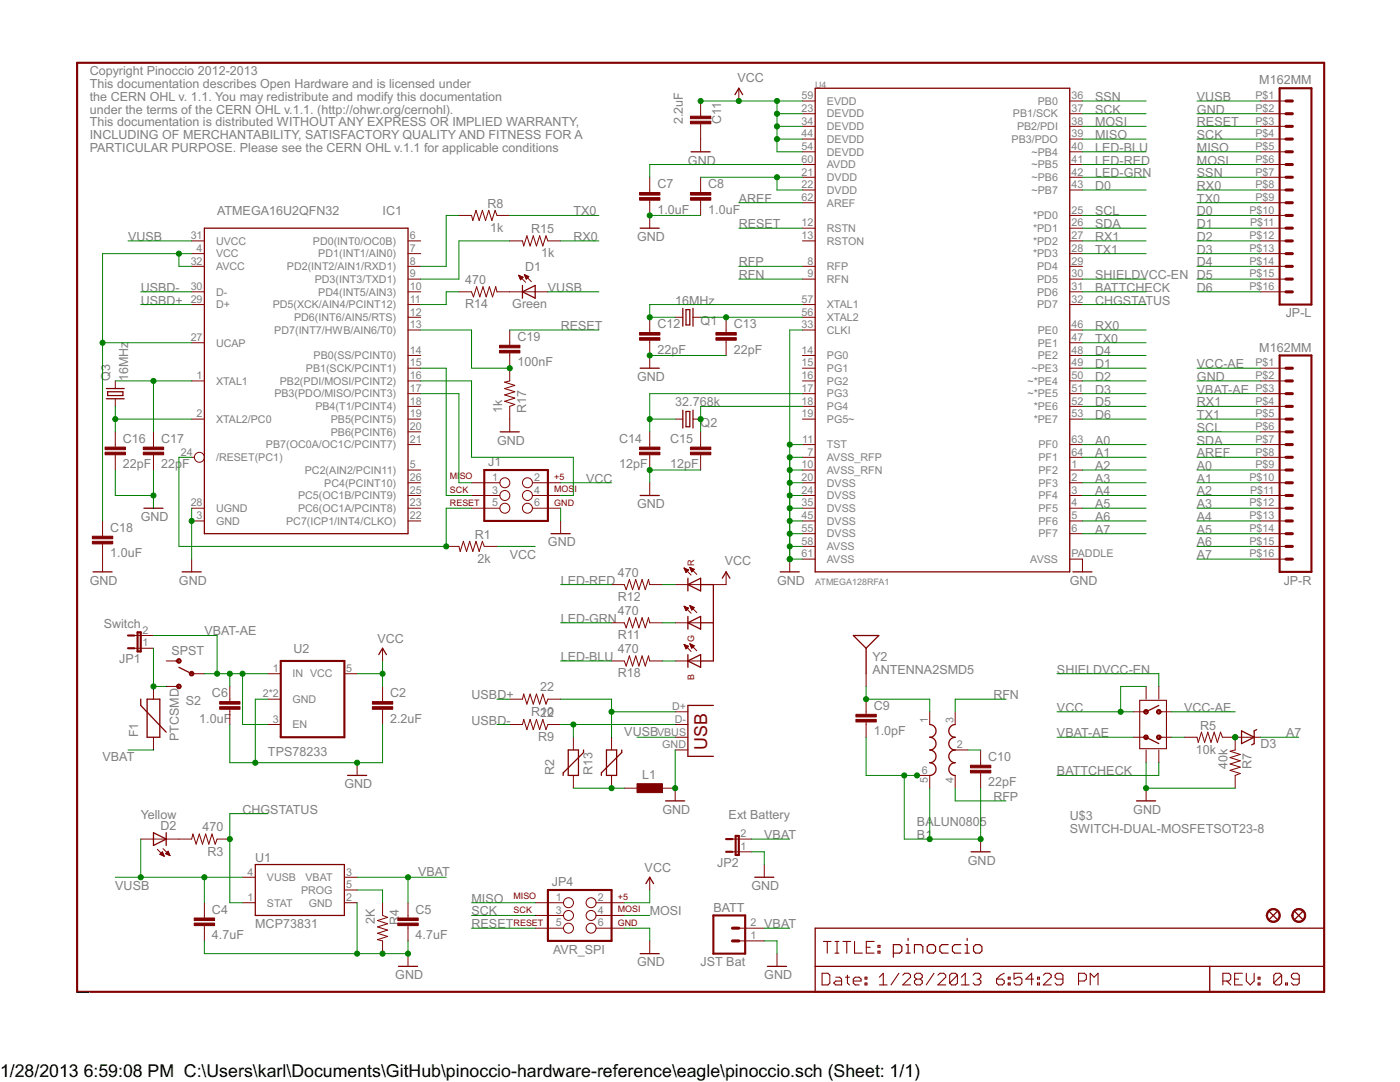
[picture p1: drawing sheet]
<svg xmlns="http://www.w3.org/2000/svg" width="279mm" height="216mm" viewBox="0 0 279 216" stroke-linecap="round" stroke-linejoin="round" font-family="sans-serif">
<g fill="none" stroke="#800000" stroke-width=".21">
<path d="M227.5 139.7h5.3v9.7h-5.3zM164.1 194.2h1.1l.4 .4v1.6l-.4 .3h-1.1zM164.3 187.9h1.6M165.1 187.9v2.3M166.6 187.9h.8M166.6 190.2h.8M166.8 195h.8l.4 .4v1.1h-1.2l-.4-.3 .4-.5h1.2M167 187.9v2.3M168.2 187.9h1.6M168.7 195h.8M169 187.9v2.3M169.1 194.6v1.6l.4 .3"/>
<path d="M170.3 195.7h1.6v-.3l-.4-.4h-.8l-.4 .4v.8l.4 .3h.8M170.5 187.9v2.3h1.6M172.6 196.2h.4v.3h-.4zM172.6 195h.4v.4h-.4zM172.9 189h.8M174.5 187.9h-1.6v2.3h1.6M175.2 189.8h.4v.4h-.4zM175.2 188.6h.4v.4h-.4zM175.5 196.5h1.5M175.5 195l.8-.8v2.3M179.4 194.2l-1.6 2.3M180.2 194.6l.4-.4h.7l.4 .4v.4l-1.5 1.5h1.5"/>
<path d="M182.9 195.4l-.4-.4v-.4l.4-.4h.8l.4 .4v.4l-.4 .4M182.9 195.4l-.4 .3v.5l.4 .3h.8l.4-.3v-.5l-.4-.3M182.9 195.4h.8M186.4 194.2l-1.6 2.3M187.2 194.6l.4-.4h.7l.4 .4v.4l-1.5 1.5h1.5M191.1 194.6l-.4-.4h-.8l-.4 .4v1.6M191.1 194.6v1.6l-.4 .3h-.8l-.4-.3M191.1 194.6l-1.6 1.6M191.9 196.5h1.5M191.9 195l.7-.8v2.3M194.2 194.6l.4-.4h.8l.3 .4v.4l-.3 .4M195 195.4h.4"/>
<path d="M195.4 195.4l.3 .3v.5l-.3 .3h-.8l-.4-.3M198.9 195.4h1.1l.4 .3v.5l-.4 .3h-.7l-.4-.3zM200.4 194.2l-.8 .4-.7 .8M201.2 196.2h.4v.3h-.4zM201.2 195h.4v.4h-.4zM203.9 194.2h-1.5v1.2l.8-.4h.4l.3 .4v.8l-.3 .3h-.8l-.4-.3M206.3 195.4h-1.6l1.2-1.2v2.3M207.1 196.2h.4v.3h-.4zM207.1 195h.4v.4h-.4zM208.2 194.6l.4-.4h.8l.4 .4v.4l-1.6 1.5h1.6M212.1 195.4h-1.2l-.3-.4v-.4l.3-.4h.8l.4 .4v1.6l-.4 .3h-.8l-.3-.3M215.2 195.7h1.2l.4-.3v-.8l-.4-.4h-1.2v2.3"/>
<path d="M217.6 196.5v-2.3l.8 .8 .7-.8v2.3M244.1 195.7h1.1l.4-.3v-.8l-.4-.4h-1.1v2.3M244.8 195.7l.8 .8M246.4 195.4h.8M247.9 194.2h-1.5v2.3h1.5M248.7 194.2v1.5l.8 .8 .8-.8v-1.5M251.1 196.2h.4v.3h-.4zM251.1 195h.4v.4h-.4zM255.8 194.6l-.4-.4h-.8l-.4 .4v1.6M255.8 194.6v1.6l-.4 .3h-.8l-.4-.3M255.8 194.6l-1.6 1.6M256.6 196.2h.3v.3h-.3z"/>
<path d="M259.3 195.4h-1.2l-.4-.4v-.4l.4-.4h.8l.4 .4v1.6l-.4 .3h-.8l-.4-.3"/>
</g>
<g fill="none" stroke="#800000" stroke-width=".42">
<path d="M15.4 12.5h248.9v185.4h-248.9zM255.4 17.6h6.3v43.2h-6.3zM255.4 70.9h6.3v43.2h-6.3zM96.6 93.8h12.7v10.1h-12.7zM25.5 129.3h1.3M25.5 126.8h1.3M27.5 126.2h.6v3.8h-.6zM56 131.9h12.7v15.2h-12.7zM109.3 177.6h12.7v10.1h-12.7zM144.9 170h1.3M144.9 167.4h1.3M146.8 166.8h.6v3.8h-.6z"/>
<path d="M142.4 182.7h6.3v7.6h-6.3z"/>
</g>
<g fill="none" stroke="#800000" stroke-width=".25">
<path d="M146.7 18.9l.7-1.3 .8 1.3M162.7 17.6h50.8v96.5h-50.8zM137.9 30.3h3.8M40.8 45.5h40.6v61h-40.6zM104.3 58.2l2.5-1.2v2.5zM104.3 57v2.5M127.8 45.5h3.8M21.2 77.5h3.6M21.2 79.6h3.6M21.5 78.2h3v.7h-3zM127.8 73.5h3.8M136.3 61.5v3.6"/>
<path d="M136.9 61.8h.8v3h-.8zM138.3 61.5v3.6M99.8 86.2h3.8M127.8 98.9h3.8M136.3 81.9v3.5M136.9 82.1h.8v3.1h-.8zM138.3 81.9v3.5M18.6 114.1h3.8M28.7 101.4h3.8M36.3 114.1h3.9M110 106.5h3.8M137.3 115.4v2.5"/>
<path d="M137.3 116.6l2.5-1.2v2.5zM139.8 116.6h2.6v15.3h-2.6M144.1 115.4l.8-1.3 .8 1.3M155.7 114.1h3.8M214.1 114.1h3.8M28.1 139.5v1.3l5.1 5.3M29.4 139.5h2.5v7.6h-2.5zM35.7 133.2l2.5 1.2M75.6 130.6l.7-1.3 .8 1.3M137.3 123v2.5M137.3 130.6v2.6M137.3 124.3l2.5-1.3v2.5z"/>
<path d="M137.3 131.9l2.5-1.3v2.6zM139.8 124.3h2.6M170.3 126.8h5.1l-2.6 2.5zM172.8 129.3v5.1M69.4 154.7h3.8M113.4 149.6h2v5.1h-2zM116.5 149.6v.6l-4.1 4v.5M121 149.6h2.1v5.1h-2.1zM124.1 149.6v.6l-4.1 4v.5M132.8 159.8h3.9M142.4 140.8h-5.1v10.1h5.1M185.5 144.6a1.27 1.27 0 0 1 1.3 1.2 1.27 1.27 0 0 1-1.3 1.3 1.27 1.27 0 0 1 1.3 1.3 1.27 1.27 0 0 1-1.3 1.2 1.27 1.27 0 0 1 1.3 1.3 1.27 1.27 0 0 1-1.3 1.3 1.27 1.27 0 0 1 1.3 1.3 1.27 1.27 0 0 1-1.3 1.2"/>
<path d="M190.6 144.6a1.27 1.27 0 0 0-1.3 1.2 1.27 1.27 0 0 0 1.3 1.3 1.27 1.27 0 0 0-1.3 1.3 1.27 1.27 0 0 0 1.3 1.2 1.27 1.27 0 0 0-1.3 1.3 1.27 1.27 0 0 0 1.3 1.3 1.27 1.27 0 0 0-1.3 1.3 1.27 1.27 0 0 0 1.3 1.2M226.8 159.8h3.8M228.7 147.1l2.6 1.3M231.3 140.8l-2.6 1.2M247.8 145.8l2.5 1.3-2.5 1.3zM250.8 145.6l-.5 .2v2.6l-.5 .2M30.6 166.2l2.6 1.2-2.6 1.3zM33.2 166.2v2.5M50.9 172.5h17.8v10.2h-17.8zM128.9 176.3l.8-1.3 .7 1.3M150.6 175h3.8M193.8 170h3.8"/>
<path d="M79.5 192.8h3.8M127.8 190.3h3.8M153.2 192.8h3.8M162.7 185.2h101.6v12.7h-101.6zM162.7 192.8h101.6M241.4 192.8v5.1M253.3 181.9l1.6 1.5M254.9 181.9l-1.6 1.5M258.4 181.9l1.5 1.5M259.9 181.9l-1.5 1.5"/>
</g>
<path d="M178.3 190.2h1.3l.4-.4v-.9l-.4-.4h-1.3v2.5M180.8 188.5h.4v1.7M180.8 190.2h.9M181.2 187.2v.5M182.5 190.2v-1.7h1.3l.4 .4v1.3M185.4 188.5h.9l.4 .4v.9l-.4 .4h-.9l-.4-.4v-.9zM189.2 188.5h-1.2l-.4 .4v.9l.4 .4h1.2M191.7 188.5h-1.2l-.4 .4v.9l.4 .4h1.2M192.6 188.5h.4v1.7M192.6 190.2h.8M193 187.2v.5M194.7 188.5h.8l.5 .4v.9l-.5 .4h-.8l-.4-.4v-.9z" fill="none" stroke="#800000" stroke-width=".23"/>
<g fill="none" stroke="#800000" stroke-width=".2">
<path d="M147.4 17.6v2.6M129.7 35.4v3M129.7 39.9v5.6M139.8 20.2v3M139.8 24.7v5.6M139.8 35.4v3M139.8 39.9v3.1M160.1 20.2h2.6M160.1 22.7h2.6M160.1 32.8h2.6M160.1 35.4h2.6M160.1 25.2h2.6"/>
<path d="M160.1 27.7h2.6M160.1 30.3h2.6M160.1 37.9h2.6M213.5 20.2h2.5M213.5 22.7h2.5M213.5 32.8h2.5M213.5 35.4h2.5M213.5 25.2h2.5M213.5 27.7h2.5M213.5 30.3h2.5M213.5 37.9h2.5M251.6 20.2h5"/>
<path d="M251.6 22.7h5M251.6 32.8h5M251.6 35.4h5M251.6 25.2h5M251.6 27.7h5M251.6 30.3h5M251.6 37.9h5M38.2 48.1h2.6M38.2 50.6h2.6M38.2 53.1h2.6M38.2 58.2h2.6M81.4 48.1h2.6"/>
<path d="M81.4 50.6h2.6M81.4 53.1h2.6M81.4 55.7h2.6M81.4 58.2h2.6M91.6 43h2.5l.3 1 .6-2 .6 2 .7-2 .6 2 .6-2 .7 2 .6-2 .4 1h2.5M91.6 58.2h2.5l.4 1 .6-2 .7 2 .6-2 .6 2 .7-2 .6 2 .6-2 .3 1h10.1M101.7 48.1h2.6l.2 1 .7-2 .6 2 .6-2 .7 2 .6-2 .6 2 .7-2 .3 1h2.6M103.5 54.9l1.4 1.4M103.5 54.9l.9 .4M103.5 54.9l.4 .9M103.5 55h.1M103.6 55.1h.3"/>
<path d="M103.6 55.2h.6M103.7 55.3h.7M103.7 55.5h.6M103.8 55.6h.3M103.8 55.7h.2M103.9 55.8h.1M104.4 55.3l-.5 .5M104.6 54.8l1.4 1.4M104.6 54.8l.9 .4M104.6 54.8l.4 .9M104.7 54.8h.1M104.7 55h.3"/>
<path d="M104.8 55.1h.5M104.8 55.2h.7M104.9 55.3h.5M104.9 55.5h.4M105 55.6h.2M105 55.7h.1M105.5 55.2l-.5 .5M160.1 45.5h2.6M160.1 48.1h2.6M160.1 53.1h2.6M160.1 55.7h2.6M160.1 40.4h2.6"/>
<path d="M213.5 43h2.5M213.5 45.5h2.5M213.5 48.1h2.5M213.5 50.6h2.5M213.5 53.1h2.5M213.5 55.7h2.5M213.5 58.2h2.5M251.6 43h5M251.6 45.5h5M251.6 48.1h5M251.6 50.6h5M251.6 53.1h5"/>
<path d="M251.6 55.7h5M251.6 58.2h5M251.6 40.4h5M23 76v1.5M23 79.6v1.5M38.2 60.8h2.6M38.2 68.4h2.6M38.2 76h2.6M81.4 60.8h2.6M81.4 65.8h2.6M81.4 70.9h2.6M81.4 73.5h2.6"/>
<path d="M81.4 76h2.6M81.4 78.5h2.6M81.4 63.3h2.6M101.7 70.4v5.6l-1 .3 2 .6-2 .6 2 .7-2 .6 2 .6-2 .7 2 .6-1 .4v5.1M101.7 65.8v3.1M129.7 63.3v3.1M129.7 67.9v5.6M134.7 63.3h1.6M138.3 63.3h1.5M144.9 63.3v3.1M144.9 67.9v3M160.1 60.8h2.6"/>
<path d="M160.1 65.8h2.6M160.1 70.9h2.6M160.1 73.5h2.6M160.1 76h2.6M160.1 78.5h2.6M160.1 63.3h2.6M213.5 60.8h2.5M213.5 65.8h2.5M213.5 68.4h2.5M213.5 70.9h2.5M213.5 73.5h2.5M213.5 76h2.5"/>
<path d="M213.5 78.5h2.5M251.6 73.5h5M251.6 76h5M251.6 78.5h5M23 86.2v3M23 90.7v3.1M30.6 86.2v3M30.6 90.7v3.1M30.6 98.9v2.5M38.2 83.6h2.6M38.2 91.2h.6M81.4 96.3h2.6"/>
<path d="M81.4 81.1h2.6M81.4 83.6h2.6M81.4 98.9h2.6M81.4 93.8h2.6M81.4 88.7h2.6M81.4 86.2h2.6M94.1 96.3h5.7M94.1 98.9h5.7M106.3 96.3h5.6M106.3 98.9h5.6M129.7 86.2v3M129.7 90.7v3.1"/>
<path d="M129.7 96.3v2.6M134.7 83.6h1.6M138.3 83.6h1.5M139.8 86.2v3M139.8 90.7v3.1M160.1 96.3h2.6M160.1 81.1h2.6M160.1 83.6h2.6M160.1 98.9h2.6M160.1 93.8h2.6M160.1 91.2h2.6M160.1 88.7h2.6"/>
<path d="M213.5 96.3h2.5M213.5 81.1h2.5M213.5 83.6h2.5M213.5 98.9h2.5M213.5 93.8h2.5M213.5 91.2h2.5M213.5 88.7h2.5M251.6 96.3h5M251.6 81.1h5M251.6 83.6h5M251.6 98.9h5M251.6 93.8h5"/>
<path d="M251.6 91.2h5M251.6 88.7h5M251.6 86.2h5M20.5 103.9v3.1M20.5 108.5v5.6M38.2 103.9h2.6M38.2 101.4h2.6M38.2 111.6v2.5M81.4 103.9h2.6M81.4 101.4h2.6M89 109h2.6l.2 1 .7-2 .6 2 .6-2 .7 2 .6-2 .6 2 .7-2 .3 1h2.6M94.1 101.4h5.7"/>
<path d="M106.3 101.4h5.6M111.9 103.9v2.6M122 116.6h2.6l.4 1.1 .6-2.1 .6 2.1 .7-2.1 .6 2.1 .6-2.1 .7 2.1 .6-2.1 .3 1h2.5M134.7 116.6h5.1M136.5 113.3l1.4 1.4M136.5 113.3h.1M136.5 113.3l.9 .4M136.5 113.3l.4 .9 .5-.5M136.6 113.5h.2M136.6 113.6h.5M136.7 113.7h.7M136.7 113.8h.6"/>
<path d="M136.8 114h.4M136.8 114.1h.3M136.9 114.2h.1M137.7 113.2l1.4 1.4M137.7 113.2l.9 .4M137.7 113.2l.3 .9 .6-.5M137.7 113.2h.1M137.7 113.3h.3M137.8 113.5h.5M137.8 113.6h.8M137.9 113.7h.6M137.9 113.8h.4"/>
<path d="M138 114h.2M138 114.1h.1M144.9 114.1v2.5h-2.5M157.6 111.6v2.5M160.1 109h2.6M160.1 106.5h2.6M160.1 103.9h2.6M160.1 101.4h2.6M160.1 111.6h2.6M213.5 106.5h2.5M213.5 103.9h2.5M213.5 101.4h2.5"/>
<path d="M213.5 111.6h2.5v2.5M251.6 109h5M251.6 106.5h5M251.6 103.9h5M251.6 101.4h5M251.6 111.6h5M26.8 129.3h3.8M26.8 126.8h3.8M30.6 137v2.5M33.2 137h2.5M33.2 131.9h2.5M38.2 134.4h2.6"/>
<path d="M45.9 137v3M53.5 134.4h2.5M53.5 139.5h2.5M68.7 134.4h2.6M76.3 129.3v2.6M76.3 137v3M101.7 139.5h2.6l.2-1 .7 2 .6-2 .6 2 .7-2 .6 2 .6-2 .7 2 .3-1h2.6M122 131.9h2.6l.4 1 .6-2 .6 2 .7-2 .6 2 .6-2 .7 2 .6-2 .3 1h2.5M122 124.3h2.6l.4 1 .6-2 .6 2 .7-2 .6 2 .6-2 .7 2 .6-2 .3 1h2.5M134.7 131.9h5.1M134.7 124.3h5.1M136.5 121l1.4 1.4"/>
<path d="M136.5 121l.9 .3-.5 .6zM136.5 128.6l1.4 1.4M136.5 128.6l.9 .4-.5 .5zM136.6 121.1h.2M136.6 128.7h.1M136.6 121.2h.5M136.6 128.8h.4M136.7 121.3h.7M136.7 128.9h.6M136.7 129h.7M136.7 121.4h.6M136.8 121.6h.4"/>
<path d="M136.8 129.2h.4M136.8 129.3h.3M136.8 121.7h.3M136.9 129.4h.1M136.9 121.8h.1M137.7 120.8l1.4 1.4M137.7 120.8l.9 .4-.6 .5zM137.7 128.5l1.4 1.4M137.7 128.5l.9 .3-.6 .5zM137.7 128.5h.2M137.7 120.9h.2M137.8 121.1h.4"/>
<path d="M137.8 128.7h.4M137.8 121.2h.7M137.8 128.8h.7M137.9 121.3h.6M137.9 128.9h.6M137.9 121.4h.4M137.9 129h.5M138 129.2h.2M138 121.6h.2M138 121.7h.1M138 129.3h.1M172.8 134.4v2.6"/>
<path d="M172.8 139.5v3M228.7 137v2.5M231.3 137v2.5M30.6 147.1v2.5M45.9 141.5v3.1M53.5 144.6h2.5M71.3 152.2v2.5M76.3 141.5v3.1M101.7 144.6h2.6l.2-1 .7 2 .6-2 .6 2 .7-2 .6 2 .6-2 .7 2 .3-1h2.6M114.4 147.1v2.5M114.4 154.7v2.6M122 147.1v2.5"/>
<path d="M122 154.7v2.6M124.6 157.3h2.5M132.2 157.3h2.5v2.5M134.7 144.6h2.6M134.7 142h2.6M134.7 147.1h2.6M134.7 149.6h2.6M172.8 144.1v3M183 154.7h2.5v2.6M185.5 142v2.6M190.6 149.6h2.6M190.6 142v2.6"/>
<path d="M190.6 154.7v2.6M195.7 149.6v3.1M195.7 154.2v3.1M226.2 142h2.5M226.2 147.1h2.5M228.7 149.6v2.6M228.7 157.3v2.5M231.3 142h2.5M231.3 147.1h2.5M231.3 149.6v2.6M236.3 147.1h2.6l.2 1 .7-2 .6 2 .6-2 .7 2 .6-2 .7 2 .6-2 .4 1h7.6M246.5 147.1v2.5l-1 .3 2 .6-2 .7 2 .6-2 .6 2 .7-2 .6 2 .6-1 .4v2.6"/>
<path d="M28.1 167.4h10.1l.3-1 .6 2 .7-2 .6 2 .6-2 .7 2 .6-2 .6 2 .4-1h2.6M31.4 169.5l1.4 1.4M32 170.4h.6M32 170.5h.6M32.1 170.3h.4M32.2 170.2h.3M32.3 170.6h.4M32.3 170.1h.1M32.4 170l.4 .9-.9-.4zM32.5 169.3l1.4 1.4M32.6 170.8h.1M33 170.3l.5-.5 .4 .9z"/>
<path d="M33.1 170.3h.6M33.2 170.4h.6M33.2 170.2h.5M33.4 170.1h.2M33.4 170.5h.4M33.5 169.9h.1M33.7 170.6h.2M48.4 175h2.5M68.7 175h2.6M68.7 177.6h2.6M129.7 175v2.6M146.2 167.4h3.8"/>
<path d="M146.2 170h3.8M152.5 172.5v2.5M195.7 167.4v2.6M40.8 180.1v3.1M40.8 184.7v3M48.4 180.1h2.5M68.7 180.1h2.6M76.3 180.1v2.6l1.1 .3-2.1 .7 2.1 .6-2.1 .7 2.1 .6-2.1 .6 2.1 .7-2.1 .6 1 .2v2.6M81.4 180.1v3.1M81.4 184.7v3M81.4 190.3v2.5M106.8 180.1h5.7"/>
<path d="M106.8 182.7h5.7M106.8 185.2h5.7M119 180.1h5.6M119 182.7h5.6M119 185.2h5.6M129.7 187.7v2.6M147.4 185.2h5.1M147.4 187.7h5.1M155.1 190.3v2.5"/>
<circle cx="39.8" cy="91.2" r=".99"/>
<circle cx="100.8" cy="98.9" r=".99"/>
<circle cx="100.8" cy="96.3" r=".99"/>
<circle cx="105.3" cy="98.9" r=".99"/>
<circle cx="105.3" cy="96.3" r=".99"/>
<circle cx="100.8" cy="101.4" r=".99"/>
<circle cx="105.3" cy="101.4" r=".99"/>
<circle cx="113.5" cy="182.7" r=".99"/>
<circle cx="113.5" cy="185.2" r=".99"/>
<circle cx="113.5" cy="180.1" r=".99"/>
<circle cx="118" cy="180.1" r=".99"/>
<circle cx="118" cy="182.7" r=".99"/>
<circle cx="118" cy="185.2" r=".99"/>
</g>
<g fill="#800000" stroke="#800000" stroke-width=".2">
<path d="M74.3 141h4.1v.5h-4.1z"/>
<path d="M74.3 140h4.1v.5h-4.1z"/>
<path d="M38.8 184.2h4v.5h-4z"/>
<path d="M38.8 183.2h4v.5h-4z"/>
<path d="M79.4 184.2h4.1v.5h-4.1z"/>
<path d="M79.4 183.2h4.1v.5h-4.1z"/>
<path d="M127.6 39.4h4.1v.5h-4.1z"/>
<path d="M127.6 38.4h4.1v.5h-4.1z"/>
<path d="M137.8 39.4h4.1v.5h-4.1z"/>
<path d="M137.8 38.4h4.1v.5h-4.1z"/>
<path d="M142.9 67.4h4v.5h-4z"/>
<path d="M142.9 66.4h4v.5h-4z"/>
<path d="M127.6 67.4h4.1v.5h-4.1z"/>
<path d="M127.6 66.4h4.1v.5h-4.1z"/>
<path d="M137.8 90.2h4.1v.5h-4.1z"/>
<path d="M137.8 89.2h4.1v.5h-4.1z"/>
<path d="M127.6 90.2h4.1v.5h-4.1z"/>
<path d="M127.6 89.2h4.1v.5h-4.1z"/>
<path d="M170.8 143.6h4.1v.5h-4.1z"/>
<path d="M170.8 142.5h4.1v.5h-4.1z"/>
<path d="M193.7 153.7h4v.5h-4z"/>
<path d="M193.7 152.7h4v.5h-4z"/>
<path d="M43.8 141h4.1v.5h-4.1z"/>
<path d="M43.8 140h4.1v.5h-4.1z"/>
<path d="M137.8 24.2h4.1v.5h-4.1z"/>
<path d="M137.8 23.2h4.1v.5h-4.1z"/>
<path d="M21 90.2h4v.5h-4z"/>
<path d="M21 89.2h4v.5h-4z"/>
<path d="M28.6 90.2h4.1v.5h-4.1z"/>
<path d="M28.6 89.2h4.1v.5h-4.1z"/>
<path d="M18.4 108h4.1v.5h-4.1z"/>
<path d="M18.4 107h4.1v.5h-4.1z"/>
<path d="M127.1 156.4h5.1v1.8h-5.1z"/>
<path d="M99.7 69.9h4.1v.5h-4.1z"/>
<path d="M99.7 68.9h4.1v.5h-4.1z"/>
</g>
<g fill="#800000" stroke="#800000" stroke-width=".2">
<path d="M35.4 131.5a.46 .46 0 0 1 .7 .2 .46 .46 0 0 1-.3 .6 .46 .46 0 0 1-.6-.4h.3a.26 .26 0 0 1 .3-.2 .26 .26 0 0 1 .1 .4 .26 .26 0 0 1-.4-.1l-.3-.1z" fill-rule="evenodd"/>
<path d="M35.4 136.6a.46 .46 0 0 1 .7 .2 .46 .46 0 0 1-.3 .6 .46 .46 0 0 1-.6-.4h.3a.26 .26 0 0 1 .3-.3 .26 .26 0 0 1 .1 .5 .26 .26 0 0 1-.4-.1l-.3-.1z" fill-rule="evenodd"/>
<path d="M38 134.1a.46 .46 0 0 1 .6 .1 .46 .46 0 0 1-.3 .7 .46 .46 0 0 1-.5-.5h.2a.26 .26 0 0 1 .4-.2 .26 .26 0 0 1 0 .4 .26 .26 0 0 1-.4-.1l-.2-.1z" fill-rule="evenodd"/>
<path d="M253.1 181.7a1.4 1.4 0 0 1 2.2 .3 1.4 1.4 0 0 1-.8 2 1.4 1.4 0 0 1-1.8-1.3h.3a1.15 1.15 0 0 1 1.6-1.1 1.15 1.15 0 0 1 .3 1.9 1.15 1.15 0 0 1-1.9-.5v-.3h-.3z" fill-rule="evenodd"/>
<path d="M258.2 181.7a1.4 1.4 0 0 1 2.2 .3 1.4 1.4 0 0 1-.8 2 1.4 1.4 0 0 1-1.8-1.3h.2a1.15 1.15 0 0 1 1.7-1.1 1.15 1.15 0 0 1 .2 1.9 1.15 1.15 0 0 1-1.8-.5l-.1-.3h-.2z" fill-rule="evenodd"/>
<path d="M231 141.7a.46 .46 0 0 1 .7 .1 .46 .46 0 0 1-.3 .7 .46 .46 0 0 1-.6-.5h.2a.26 .26 0 0 1 .3-.2 .26 .26 0 0 1 .2 .4 .26 .26 0 0 1-.5 0l-.2-.2z" fill-rule="evenodd"/>
<path d="M231 146.7a.46 .46 0 0 1 .7 .2 .46 .46 0 0 1-.3 .7 .46 .46 0 0 1-.6-.5h.2a.26 .26 0 0 1 .3-.3 .26 .26 0 0 1 .2 .4 .26 .26 0 0 1-.5 0l-.2-.1z" fill-rule="evenodd"/>
<path d="M228.4 141.7a.46 .46 0 0 1 .7 .1 .46 .46 0 0 1-.3 .7 .46 .46 0 0 1-.5-.5h.2a.26 .26 0 0 1 .3-.2 .26 .26 0 0 1 .1 .4 .26 .26 0 0 1-.4 0l-.2-.2z" fill-rule="evenodd"/>
<path d="M228.4 146.7a.46 .46 0 0 1 .7 .2 .46 .46 0 0 1-.3 .7 .46 .46 0 0 1-.5-.5h.2a.26 .26 0 0 1 .3-.3 .26 .26 0 0 1 .1 .4 .26 .26 0 0 1-.4 0l-.2-.1z" fill-rule="evenodd"/>
</g>
<g fill="none" stroke="#800000" stroke-width=".61">
<path d="M256.6 25.2h1.3M256.6 22.7h1.3M256.6 20.2h1.3M256.6 30.3h1.3M256.6 27.7h1.3M256.6 32.8h1.3M256.6 35.4h1.3M256.6 37.9h1.3M256.6 40.4h1.3M256.6 43h1.3M256.6 45.5h1.3M256.6 48.1h1.3"/>
<path d="M256.6 50.6h1.3M256.6 53.1h1.3M256.6 55.7h1.3M256.6 58.2h1.3M256.6 78.5h1.3M256.6 76h1.3M256.6 73.5h1.3M256.6 83.6h1.3M256.6 81.1h1.3M256.6 86.2h1.3M256.6 88.7h1.3M256.6 91.2h1.3"/>
<path d="M256.6 93.8h1.3M256.6 96.3h1.3M256.6 98.9h1.3M256.6 101.4h1.3M256.6 103.9h1.3M256.6 106.5h1.3M256.6 109h1.3M256.6 111.6h1.3M146.2 185.2h1.2M146.2 187.7h1.2"/>
</g>
<g fill="none" stroke="#008000" stroke-width=".2">
<path d="M139.8 20.2h20.3M139.8 35.4h20.3M155.1 22.7h5M155.1 20.2v10.1h5M155.1 35.4v2.5h5M155.1 25.2h5M155.1 27.7h5M160.1 32.8h-30.4v2.6M216 22.7h12.7M216 20.2h12.7M216 30.3h12.7M216 25.2h12.7"/>
<path d="M216 27.7h12.7M216 32.8h12.7M216 37.9h12.7M216 35.4h12.7M238.9 22.7h12.7M238.9 20.2h12.7M238.9 30.3h12.7M238.9 25.2h12.7M238.9 27.7h12.7M238.9 32.8h12.7M238.9 37.9h12.7M238.9 35.4h12.7"/>
<path d="M25.5 48.1h12.7M28.1 58.2h10.1M35.7 50.6v2.5h2.5M38.2 50.6h-17.7v53.3M91.6 43h-2.6v10.1h-5M91.6 58.2h-2.6v2.6h-5M101.7 43h17.8M101.7 48.1h-10.1v7.6h-7.6M109.3 58.2h10.2M111.9 48.1h7.6M129.7 43h10.1M147.4 45.5h12.7"/>
<path d="M147.4 53.1h12.7M147.4 55.7h12.7M147.4 40.4h12.7M216 43h12.7M216 48.1h12.7M216 50.6h12.7M216 45.5h12.7M216 58.2h12.7M216 55.7h12.7M238.9 43h12.7M238.9 48.1h12.7M238.9 50.6h12.7"/>
<path d="M238.9 45.5h12.7M238.9 53.1h12.7M238.9 58.2h12.7M238.9 55.7h12.7M238.9 40.4h12.7M20.5 68.4h17.7M23 76h15.2M28.1 60.8h10.1M30.6 76v10.2M84 76h10.1v15.2h20.3v7.7h-2.5M84 78.5h7.6v17.8h2.5M84 73.5h5v25.4h5.1"/>
<path d="M84 65.8h10.1v7.7h7.6M101.7 65.8h17.8M129.7 70.9h15.2M139.8 63.3h20.3M160.1 60.8h-30.4v2.5h5M160.1 78.5h-30.4v7.7M160.1 65.8h-2.5v45.8h2.5M216 70.9h12.7M216 65.8h12.7M216 76h12.7M216 73.5h12.7M216 78.5h12.7"/>
<path d="M216 60.8h12.7M216 68.4h12.7M238.9 76h12.7M238.9 73.5h12.7M238.9 78.5h12.7M23 93.8v5.1h7.6M23 81.1v5.1M23 83.6h15.2M30.6 93.8v7.6M38.2 91.2h-2.5v17.8h53.3v-7.6h5.1M111.9 96.3h10.1M129.7 83.6h5"/>
<path d="M139.8 93.8h-10.1v2.5M157.6 93.8h2.5M157.6 91.2h2.5M157.6 96.3h2.5M157.6 98.9h2.5M157.6 88.7h2.5M160.1 81.1h-20.3v5.1M216 93.8h12.7M216 91.2h12.7M216 96.3h12.7M216 98.9h12.7M216 88.7h12.7"/>
<path d="M216 81.1h12.7M216 83.6h12.7M238.9 93.8h12.7M238.9 91.2h12.7M238.9 96.3h12.7M238.9 98.9h12.7M238.9 88.7h12.7M238.9 81.1h12.7M238.9 83.6h12.7M238.9 86.2h12.7M38.2 101.4v10.2M99.2 109h7.6"/>
<path d="M111.9 101.4v2.5M111.9 116.6h10.1M132.2 116.6h2.5M157.6 109h2.5M157.6 101.4h2.5M157.6 103.9h2.5M157.6 106.5h2.5M216 101.4h12.7M216 103.9h12.7M216 106.5h12.7M238.9 111.6h12.7M238.9 109h12.7"/>
<path d="M238.9 101.4h12.7M238.9 103.9h12.7M238.9 106.5h12.7M30.6 129.3v7.7h2.6M30.6 126.8h12.7v7.6M40.8 134.4h12.7M45.9 134.4v2.6M48.4 134.4v10.2h5.1M53.5 139.5h-2.6v12.7M71.3 134.4h5M76.3 131.9v5.1M99.2 139.5h2.5"/>
<path d="M111.9 139.5h10.1v7.6M111.9 124.3h10.1M111.9 131.9h10.1M132.2 124.3h2.5M132.2 131.9h2.5M172.8 137v2.5h12.7v2.5M200.8 139.5h-10.2v2.5M210.9 134.4h20.4v2.6M228.7 137h-5.1v5M25.5 149.6h5.1M45.9 144.6v7.6h30.4v-7.6M99.2 144.6h2.5"/>
<path d="M111.9 144.6h22.8M114.4 157.3h10.2M114.4 144.6v2.5M122 142h12.7M127.1 147.1h7.6M134.7 149.6v7.7M172.8 147.1v7.6h10.2M180.5 154.7v12.7h15.2v-10.1M185.5 157.3v10.1M190.6 157.3v2.5h10.2M193.2 149.6h2.5M210.9 142h15.3"/>
<path d="M210.9 147.1h15.3M228.7 152.2v5.1h17.8M231.3 152.2v2.5h-20.4M233.8 142h12.7M233.8 147.1h2.5M251.6 147.1h7.6M23 175h25.4M28.1 167.4v7.6M40.8 175v5.1M53.5 162.3h-7.6v17.8h2.5M71.3 177.6h5v2.5M71.3 175h17.7"/>
<path d="M81.4 175v5.1M129.7 177.6v2.5h-5.1M150 167.4h7.6M150 170h2.5v2.5M40.8 187.7v2.6h40.6v-2.6M71.3 180.1v10.2M94.1 185.2h12.7M94.1 180.1h12.7M94.1 182.7h12.7M124.6 185.2h5.1v2.5M124.6 182.7h5.1M152.5 185.2h5.1"/>
<path d="M152.5 187.7h2.6v2.6"/>
</g>
<g fill="#008000" stroke="#008000" stroke-width=".2">
<circle cx="71.3" cy="190.3" r=".51"/>
<circle cx="76.3" cy="190.3" r=".51"/>
<circle cx="81.4" cy="190.3" r=".51"/>
<circle cx="134.7" cy="157.3" r=".51"/>
<circle cx="195.7" cy="167.4" r=".51"/>
<circle cx="180.5" cy="154.7" r=".51"/>
<circle cx="185.5" cy="167.4" r=".51"/>
<circle cx="183" cy="154.7" r=".51"/>
<circle cx="129.7" cy="70.9" r=".51"/>
<circle cx="129.7" cy="93.8" r=".51"/>
<circle cx="157.6" cy="111.6" r=".51"/>
<circle cx="157.6" cy="109" r=".51"/>
<circle cx="157.6" cy="93.8" r=".51"/>
<circle cx="157.6" cy="96.3" r=".51"/>
<circle cx="157.6" cy="98.9" r=".51"/>
<circle cx="157.6" cy="101.4" r=".51"/>
<circle cx="157.6" cy="103.9" r=".51"/>
<circle cx="157.6" cy="106.5" r=".51"/>
<circle cx="157.6" cy="88.7" r=".51"/>
<circle cx="157.6" cy="91.2" r=".51"/>
<circle cx="129.7" cy="43" r=".51"/>
<circle cx="71.3" cy="152.2" r=".51"/>
<circle cx="50.9" cy="152.2" r=".51"/>
<circle cx="38.2" cy="103.9" r=".51"/>
<circle cx="228.7" cy="157.3" r=".51"/>
<circle cx="30.6" cy="98.9" r=".51"/>
<circle cx="155.1" cy="25.2" r=".51"/>
<circle cx="155.1" cy="27.7" r=".51"/>
<circle cx="155.1" cy="22.7" r=".51"/>
<circle cx="155.1" cy="20.2" r=".51"/>
<circle cx="139.8" cy="20.2" r=".51"/>
<circle cx="147.4" cy="20.2" r=".51"/>
<circle cx="223.6" cy="142" r=".51"/>
<circle cx="76.3" cy="134.4" r=".51"/>
<circle cx="40.8" cy="175" r=".51"/>
<circle cx="28.1" cy="175" r=".51"/>
<circle cx="81.4" cy="175" r=".51"/>
<circle cx="45.9" cy="134.4" r=".51"/>
<circle cx="48.4" cy="134.4" r=".51"/>
<circle cx="43.3" cy="134.4" r=".51"/>
<circle cx="172.8" cy="139.5" r=".51"/>
<circle cx="129.7" cy="63.3" r=".51"/>
<circle cx="144.9" cy="63.3" r=".51"/>
<circle cx="129.7" cy="83.6" r=".51"/>
<circle cx="139.8" cy="83.6" r=".51"/>
<circle cx="155.1" cy="35.4" r=".51"/>
<circle cx="45.9" cy="167.4" r=".51"/>
<circle cx="30.6" cy="137" r=".51"/>
<circle cx="114.4" cy="144.6" r=".51"/>
<circle cx="122" cy="157.3" r=".51"/>
<circle cx="23" cy="83.6" r=".51"/>
<circle cx="30.6" cy="76" r=".51"/>
<circle cx="101.7" cy="73.5" r=".51"/>
<circle cx="122" cy="142" r=".51"/>
<circle cx="246.5" cy="147.1" r=".51"/>
<circle cx="89" cy="109" r=".51"/>
<circle cx="35.7" cy="50.6" r=".51"/>
<circle cx="20.5" cy="68.4" r=".51"/>
</g>
<path d="M15.4 198h2.4z" fill="#000080" stroke="#000080" stroke-width=".2"/>
<text font-size="4" fill="#800000" x="141.1" y="149.7" transform="rotate(-90 141.1 149.7)">USB</text>
<g font-size="4">
<text x="0" y="214.9">1/28/2013</text>
<text x="16.7" y="214.9">6:59:08 PM C:\Users\karl\Documents\GitHub\pinoccio-hardware-reference\eagle\pinoccio.sch (Sheet: 1/1)</text>
</g>
<g font-size="2.8" fill="#808080">
<text x="17.9" y="15.1">Copyright Pinoccio 2012-2013</text>
<text x="17.9" y="17.6">This documentation describes Open Hardware and is licensed under</text>
<text x="147.2" y="16.3">VCC</text>
<text x="251.3" y="16.8">M162MM</text>
<text x="17.9" y="20.1">the CERN OHL v. 1.1. You may redistribute and modify this documentation</text>
<text x="17.9" y="22.7">under the terms of the CERN OHL v.1.1. (http://ohwr.org/cernohl).</text>
<text x="218.6" y="22.7">SCK</text>
<text x="218.6" y="20.1">SSN</text>
<text x="238.9" y="22.7">GND</text>
<text x="238.9" y="20.1">VUSB</text>
<text x="17.9" y="25.2">This documentation is distributed WITHOUT ANY EXPRESS OR IMPLIED WARRANTY,</text>
<text x="17.9" y="27.8">INCLUDING OF MERCHANTABILITY, SATISFACTORY QUALITY AND FITNESS FOR A</text>
<text x="136.3" y="24.8" transform="rotate(-90 136.3 24.8)">2.2uF</text>
<text x="143.9" y="24.8" transform="rotate(-90 143.9 24.8)">C11</text>
<text x="218.6" y="25.2">MOSI</text>
<text x="218.6" y="27.8">MISO</text>
<text x="238.9" y="27.8">SCK</text>
<text x="238.9" y="25.2">RESET</text>
<text x="17.9" y="30.3">PARTICULAR PURPOSE. Please see the CERN OHL v.1.1 for applicable conditions</text>
<text x="137.3" y="32.8">GND</text>
<text x="218.6" y="32.8">LED-RED</text>
<text x="218.6" y="35.4">LED-GRN</text>
<text x="218.6" y="30.3">LED-BLU</text>
<text x="238.9" y="32.8">MOSI</text>
<text x="238.9" y="30.3">MISO</text>
<text x="238.9" y="35.4">SSN</text>
<text x="97.3" y="41.5">R8</text>
<text x="131.2" y="37.5">C7</text>
<text x="141.4" y="37.5">C8</text>
<text x="147.5" y="40.5">AREF</text>
<text x="218.6" y="37.9">D0</text>
<text x="238.9" y="37.9">RX0</text>
<text x="238.9" y="40.5">TX0</text>
<text x="43.3" y="43">ATMEGA16U2QFN32</text>
<text x="76.3" y="43">IC1</text>
<text x="97.8" y="46.3">1k</text>
<text x="106" y="46.6">R15</text>
<text x="114.4" y="43">TX0</text>
<text x="131.2" y="42.6">1.0uF</text>
<text x="141.4" y="42.6">1.0uF</text>
<text x="147.5" y="45.5">RESET</text>
<text x="218.6" y="43">SCL</text>
<text x="218.6" y="45.5">SDA</text>
<text x="238.9" y="43">D0</text>
<text x="238.9" y="45.5">D1</text>
<text x="25.5" y="48.1">VUSB</text>
<text x="108" y="51.4">1k</text>
<text x="114.4" y="48.1">RX0</text>
<text x="127.1" y="48.1">GND</text>
<text x="147.5" y="53.2">RFP</text>
<text x="218.6" y="48.1">RX1</text>
<text x="218.6" y="50.6">TX1</text>
<text x="238.9" y="48.1">D2</text>
<text x="238.9" y="50.6">D3</text>
<text x="238.9" y="53.2">D4</text>
<text x="28.1" y="58.2">USBD-</text>
<text x="92.8" y="56.7">470</text>
<text x="104.8" y="54.2">D1</text>
<text x="109.4" y="58.2">VUSB</text>
<text x="147.5" y="55.7">RFN</text>
<text x="218.6" y="58.2">BATTCHECK</text>
<text x="218.6" y="55.7">SHIELDVCC-EN D5</text>
<text x="238.9" y="58.2">D6</text>
<text x="28.1" y="60.8">USBD+</text>
<text x="92.8" y="61.5">R14</text>
<text x="102.2" y="61.4">Green</text>
<text x="111.9" y="65.9">RESET</text>
<text x="131.2" y="65.5">C12</text>
<text x="134.8" y="60.8">16MHz</text>
<text x="139.8" y="64.8">Q1</text>
<text x="146.4" y="65.5">C13</text>
<text x="218.6" y="65.9">RX0</text>
<text x="218.6" y="60.8">CHGSTATUS</text>
<text x="256.6" y="63.3">JP-L</text>
<text x="103.3" y="68">C19</text>
<text x="131.2" y="70.6">22pF</text>
<text x="146.4" y="70.6">22pF</text>
<text x="218.6" y="70.9">D4</text>
<text x="218.6" y="68.4">TX0</text>
<text x="251.3" y="70.2">M162MM</text>
<text x="22" y="76" transform="rotate(-90 22 76)">Q3</text>
<text x="25.5" y="76" transform="rotate(-90 25.5 76)">16MHz</text>
<text x="103.3" y="73.1">100nF</text>
<text x="127.1" y="76">GND</text>
<text x="218.6" y="73.5">D1</text>
<text x="218.6" y="76">D2</text>
<text x="238.9" y="76">GND</text>
<text x="238.9" y="73.5">VCC-AE</text>
<text x="100.2" y="82.4" transform="rotate(-90 100.2 82.4)">1k</text>
<text x="105" y="82.4" transform="rotate(-90 105 82.4)">R17</text>
<text x="134.8" y="81.1">32.768k</text>
<text x="218.6" y="78.6">D3</text>
<text x="218.6" y="83.6">D6</text>
<text x="218.6" y="81.1">D5</text>
<text x="238.9" y="81.1">RX1</text>
<text x="238.9" y="83.6">TX1</text>
<text x="238.9" y="78.6">VBAT-AE</text>
<text x="24.5" y="88.3">C16</text>
<text x="32.1" y="88.3">C17</text>
<text x="99.2" y="88.7">GND</text>
<text x="123.6" y="88.3">C14</text>
<text x="133.7" y="88.3">C15</text>
<text x="139.8" y="85.2">Q2</text>
<text x="218.6" y="88.7">A0</text>
<text x="238.9" y="86.2">SCL</text>
<text x="238.9" y="88.7">SDA</text>
<text x="24.5" y="93.4">22pF</text>
<text x="32.1" y="93.4">22p</text>
<text x="36.3" y="93.4">F</text>
<text x="97.4" y="93">J1</text>
<text x="123.6" y="93.4">12pF</text>
<text x="133.7" y="93.4">12pF</text>
<text x="218.6" y="91.2">A1</text>
<text x="218.6" y="93.8">A2</text>
<text x="238.9" y="91.2">AREF</text>
<text x="238.9" y="93.8">A0</text>
<text x="117" y="96.3">VCC</text>
<text x="127.1" y="101.4">GND</text>
<text x="218.6" y="96.3">A3</text>
<text x="218.6" y="98.9">A4</text>
<text x="218.6" y="101.4">A5</text>
<text x="238.9" y="96.3">A1</text>
<text x="238.9" y="98.9">A2</text>
<text x="238.9" y="101.4">A3</text>
<text x="22" y="106.1">C18</text>
<text x="28.1" y="103.9">GND</text>
<text x="94.7" y="107.5">R1</text>
<text x="218.6" y="103.9">A6</text>
<text x="218.6" y="106.5">A7</text>
<text x="238.9" y="103.9">A4</text>
<text x="238.9" y="106.5">A5</text>
<text x="22" y="111.2">1.0uF</text>
<text x="95.3" y="112.3">2k</text>
<text x="101.7" y="111.6">VCC</text>
<text x="109.4" y="109">GND</text>
<text x="144.7" y="112.8">VCC</text>
<text x="238.9" y="109">A6</text>
<text x="238.9" y="111.6">A7</text>
<text x="17.9" y="116.6">GND</text>
<text x="35.7" y="116.6">GND</text>
<text x="111.9" y="116.6">LED-RED</text>
<text x="123.3" y="115.1">470</text>
<text x="123.3" y="119.9">R12</text>
<text x="155.1" y="116.6">GND</text>
<text x="213.5" y="116.6">GND</text>
<text x="256.2" y="116.6">JP-R</text>
<text x="20.7" y="125.4">Switch</text>
<text x="111.9" y="124.3">LED-GRN</text>
<text x="123.3" y="122.7">470</text>
<text x="34.2" y="130.6">SPST</text>
<text x="40.8" y="126.8">VBAT-AE</text>
<text x="58.6" y="130.4">U2</text>
<text x="75.3" y="128.3">VCC</text>
<text x="111.9" y="131.9">LED-BLU</text>
<text x="123.3" y="130.4">470</text>
<text x="123.3" y="127.5">R11</text>
<text x="174.1" y="131.9">Y2</text>
<text x="23.8" y="132.4">JP1</text>
<text x="107.8" y="138">22</text>
<text x="123.3" y="135.2">R18</text>
<text x="174.1" y="134.4">ANTENNA2SMD5</text>
<text x="210.9" y="134.4">SHIELDVCC-EN</text>
<text x="37.1" y="140.8">S2</text>
<text x="42.3" y="139.1">C6</text>
<text x="77.9" y="139.1">C2</text>
<text x="94.1" y="139.5">USBD+</text>
<text x="106" y="142.8">R20</text>
<text x="107.8" y="142.8">12</text>
<text x="174.4" y="141.7">C9</text>
<text x="198.2" y="139.5">RFN</text>
<text x="210.9" y="142">VCC</text>
<text x="236.3" y="142">VCC-AE</text>
<text x="27.6" y="147.1" transform="rotate(-90 27.6 147.1)">F1</text>
<text x="35.7" y="147.9" transform="rotate(-90 35.7 147.9)">PTCSMD</text>
<text x="39.8" y="144.2">1.0uF</text>
<text x="77.9" y="144.2">2.2uF</text>
<text x="94.1" y="144.6">USBD-</text>
<text x="107.4" y="147.9">R9</text>
<text x="124.6" y="146.9">VUSB</text>
<text x="174.4" y="146.7">1.0pF</text>
<text x="210.9" y="147.1">VBAT-AE</text>
<text x="239.5" y="145.6">R5</text>
<text x="251.6" y="149.2">D3</text>
<text x="256.7" y="147.1">A7</text>
<text x="20.5" y="151.9">VBAT</text>
<text x="53.5" y="150.9">TPS78233</text>
<text x="110.6" y="154.7" transform="rotate(-90 110.6 154.7)">R2</text>
<text x="118.2" y="154.7" transform="rotate(-90 118.2 154.7)">R13</text>
<text x="128.1" y="155.3">L1</text>
<text x="197.2" y="151.8">C10</text>
<text x="210.9" y="154.7">BATTCHECK</text>
<text x="238.6" y="150.4">10k</text>
<text x="245" y="153.5" transform="rotate(-90 245 153.5)">40k</text>
<text x="249.8" y="153.5" transform="rotate(-90 249.8 153.5)">R7</text>
<text x="68.7" y="157.3">GND</text>
<text x="197.2" y="156.9">22pF</text>
<text x="198.2" y="159.8">RFP</text>
<text x="28.1" y="163.5">Yellow</text>
<text x="32" y="165.7">D2</text>
<text x="40.4" y="165.9">470</text>
<text x="48.4" y="162.4">CHGSTATUS</text>
<text x="132.2" y="162.4">GND</text>
<text x="145.4" y="163.5">Ext Battery</text>
<text x="152.5" y="167.4">VBAT</text>
<text x="183" y="164.9">BA</text>
<text x="183" y="167.4">B1</text>
<text x="186.3" y="164.9">LUN0805</text>
<text x="213.5" y="166.2">SWITCH-DUAL-MOSFETSOT23-8</text>
<text x="213.5" y="163.6">U$3</text>
<text x="226.2" y="162.4">GND</text>
<text x="41.4" y="170.7">R3</text>
<text x="50.9" y="172">U1</text>
<text x="143.1" y="173">JP2</text>
<text x="193.2" y="172.5">GND</text>
<text x="23" y="177.6">VUSB</text>
<text x="83.5" y="174.8">VBAT</text>
<text x="110.1" y="176.8">JP4</text>
<text x="128.7" y="174">VCC</text>
<text x="150" y="177.6">GND</text>
<text x="42.3" y="182.3">C4</text>
<text x="50.9" y="185.2">MCP73831</text>
<text x="74.8" y="184.5" transform="rotate(-90 74.8 184.5)">2K</text>
<text x="79.6" y="184.6" transform="rotate(-90 79.6 184.6)">R</text>
<text x="79.6" y="182.8" transform="rotate(-90 79.6 182.8)">4</text>
<text x="82.9" y="182.3">C5</text>
<text x="94.1" y="182.7">SCK</text>
<text x="94.1" y="180.1">MISO</text>
<text x="94.1" y="185.2">RESET</text>
<text x="129.7" y="182.7">MOSI</text>
<text x="142.4" y="181.9">BATT</text>
<text x="152.5" y="185.2">VBAT</text>
<text x="42.3" y="187.4">4.7uF</text>
<text x="82.9" y="187.4">4.7uF</text>
<text x="110.4" y="190.3">AVR_SPI</text>
<text x="78.9" y="195.4">GND</text>
<text x="127.1" y="192.8">GND</text>
<text x="139.8" y="192.8">JST Bat</text>
<text x="152.5" y="195.4">GND</text>
</g>
<g font-size="2.4" fill="#808080">
<text x="160" y="19.8">59</text>
<text x="160" y="22.3">23</text>
<text x="165" y="20.9">EVDD</text>
<text x="165" y="23.4">DEVDD</text>
<text x="202.1" y="23.4">PB1/SCK</text>
<text x="207.1" y="20.9">PB0</text>
<text x="213.8" y="19.8">36</text>
<text x="213.8" y="22.3">37</text>
<text x="250.5" y="19.8">P$1</text>
<text x="250.5" y="22.3">P$2</text>
<text x="160" y="24.9">34</text>
<text x="160" y="27.4">44</text>
<text x="160" y="29.9">54</text>
<text x="165" y="26">DEVDD</text>
<text x="165" y="28.5">DEVDD</text>
<text x="201.9" y="28.5">PB3/PDO</text>
<text x="203" y="26">PB2/PDI</text>
<text x="213.8" y="24.9">38</text>
<text x="213.8" y="27.4">39</text>
<text x="213.8" y="29.9">40</text>
<text x="250.5" y="24.9">P$3</text>
<text x="250.5" y="27.4">P$4</text>
<text x="250.5" y="29.9">P$5</text>
<text x="160" y="32.5">60</text>
<text x="160" y="35">21</text>
<text x="165" y="33.6">AVDD</text>
<text x="165" y="31.1">DEVDD</text>
<text x="205.9" y="31.1">~PB4</text>
<text x="205.9" y="33.6">~PB5</text>
<text x="213.8" y="32.5">41</text>
<text x="213.8" y="35">42</text>
<text x="250.5" y="32.5">P$6</text>
<text x="250.5" y="35">P$7</text>
<text x="160" y="40.1">62</text>
<text x="160" y="37.6">22</text>
<text x="165" y="36.1">DVDD</text>
<text x="165" y="41.2">AREF</text>
<text x="165" y="38.7">DVDD</text>
<text x="205.9" y="36.1">~PB6</text>
<text x="205.9" y="38.7">~PB7</text>
<text x="213.8" y="37.6">43</text>
<text x="250.5" y="37.6">P$8</text>
<text x="250.5" y="40.1">P$9</text>
<text x="38.1" y="47.7">31</text>
<text x="81.8" y="47.7">6</text>
<text x="160" y="45.2">12</text>
<text x="160" y="47.7">13</text>
<text x="165" y="46.3">RSTN</text>
<text x="206.2" y="43.8">*PD0</text>
<text x="206.2" y="46.3">*PD1</text>
<text x="213.8" y="42.6">25</text>
<text x="213.8" y="45.2">26</text>
<text x="213.8" y="47.7">27</text>
<text x="249.3" y="42.6">P$10</text>
<text x="249.3" y="47.7">P$12</text>
<text x="249.5" y="45.2">P$11</text>
<text x="38.1" y="52.8">32</text>
<text x="39.2" y="50.3">4</text>
<text x="43.1" y="51.4">VCC</text>
<text x="43.1" y="48.8">UVCC</text>
<text x="43.1" y="53.9">AVCC</text>
<text x="57.3" y="53.9">PD2(INT2/AIN1/RXD1)</text>
<text x="62.4" y="48.8">PD0(INT0/OC0B)</text>
<text x="63.5" y="51.4">PD1(INT1/AIN0)</text>
<text x="81.8" y="52.8">8</text>
<text x="81.8" y="50.3">7</text>
<text x="161.1" y="52.8">8</text>
<text x="165" y="53.9">RFP</text>
<text x="165" y="48.8">RSTON</text>
<text x="206.2" y="48.8">*PD2</text>
<text x="206.2" y="51.4">*PD3</text>
<text x="207" y="53.9">PD4</text>
<text x="213.8" y="50.3">28</text>
<text x="213.8" y="52.8">29</text>
<text x="249.3" y="50.3">P$13</text>
<text x="249.3" y="52.8">P$14</text>
<text x="38.1" y="57.9">30</text>
<text x="43.1" y="59">D-</text>
<text x="62.8" y="56.5">PD3(INT3/TXD1)</text>
<text x="63.5" y="59">PD4(INT5/AIN3)</text>
<text x="81.8" y="57.9">10</text>
<text x="81.8" y="55.3">9</text>
<text x="161.1" y="55.3">9</text>
<text x="165" y="56.5">RFN</text>
<text x="207" y="56.5">PD5</text>
<text x="207" y="59">PD6</text>
<text x="213.8" y="55.3">30</text>
<text x="213.8" y="57.9">31</text>
<text x="249.3" y="55.3">P$15</text>
<text x="249.3" y="57.9">P$16</text>
<text x="38.1" y="60.4">29</text>
<text x="43.1" y="61.5">D+</text>
<text x="54.4" y="61.5">PD5(XCK/AIN4/PCINT12)</text>
<text x="58.7" y="64.1">PD6(INT6/AIN5/RTS)</text>
<text x="81.8" y="65.5">13</text>
<text x="81.8" y="63">12</text>
<text x="81.8" y="60.4">11</text>
<text x="160" y="60.4">57</text>
<text x="160" y="63">56</text>
<text x="160" y="65.5">33</text>
<text x="165" y="61.5">XTAL1</text>
<text x="165" y="64.1">XTAL2</text>
<text x="207" y="61.5">PD7</text>
<text x="213.8" y="60.4">32</text>
<text x="213.8" y="65.5">46</text>
<text x="38.1" y="68">27</text>
<text x="43.1" y="69.2">UCAP</text>
<text x="54.7" y="66.6">PD7(INT7/HWB/AIN6/T0)</text>
<text x="62.6" y="71.7">PB0(SS/PCINT0)</text>
<text x="81.8" y="70.6">14</text>
<text x="160" y="70.6">14</text>
<text x="165" y="71.7">PG0</text>
<text x="165" y="66.6">CLKI</text>
<text x="207.1" y="66.6">PE0</text>
<text x="207.1" y="69.2">PE1</text>
<text x="207.1" y="71.7">PE2</text>
<text x="213.8" y="68">47</text>
<text x="213.8" y="70.6">48</text>
<text x="39.2" y="75.7">1</text>
<text x="43.1" y="76.8">XTAL1</text>
<text x="55.8" y="76.8">PB2(PDI/MOSI/PCINT2)</text>
<text x="61" y="74.2">PB1(SCK/PCINT1)</text>
<text x="81.8" y="75.7">16</text>
<text x="81.8" y="73.1">15</text>
<text x="160" y="73.1">15</text>
<text x="160" y="75.7">16</text>
<text x="165" y="74.2">PG1</text>
<text x="165" y="76.8">PG2</text>
<text x="205" y="76.8">~*PE4</text>
<text x="205.9" y="74.2">~PE3</text>
<text x="213.8" y="73.1">49</text>
<text x="213.8" y="75.7">50</text>
<text x="250.5" y="73.1">P$1</text>
<text x="250.5" y="75.7">P$2</text>
<text x="39.2" y="83.3">2</text>
<text x="54.8" y="79.3">PB3(PDO/MISO/PCINT3)</text>
<text x="62.9" y="81.9">PB4(T1/PCINT4)</text>
<text x="81.8" y="78.2">17</text>
<text x="81.8" y="80.7">18</text>
<text x="81.8" y="83.3">19</text>
<text x="160" y="78.2">17</text>
<text x="160" y="80.7">18</text>
<text x="160" y="83.3">19</text>
<text x="165" y="79.3">PG3</text>
<text x="165" y="81.9">PG4</text>
<text x="205" y="79.3">~*PE5</text>
<text x="206.3" y="81.9">*PE6</text>
<text x="213.8" y="78.2">51</text>
<text x="213.8" y="80.7">52</text>
<text x="213.8" y="83.3">53</text>
<text x="250.5" y="78.2">P$3</text>
<text x="250.5" y="80.7">P$4</text>
<text x="250.5" y="83.3">P$5</text>
<text x="43.1" y="84.4">XTAL2/PC0</text>
<text x="53.1" y="89.5">PB7(OC0A/OC1C/PCINT7)</text>
<text x="66" y="86.9">PB6(PCINT6)</text>
<text x="66" y="84.4">PB5(PCINT5)</text>
<text x="81.8" y="85.8">20</text>
<text x="81.8" y="88.4">21</text>
<text x="160.1" y="88.4">11</text>
<text x="165" y="84.4">PG5~</text>
<text x="165" y="89.5">TST</text>
<text x="206.3" y="84.4">*PE7</text>
<text x="207.2" y="89.5">PF0</text>
<text x="213.8" y="88.4">63</text>
<text x="250.5" y="85.8">P$6</text>
<text x="250.5" y="88.4">P$7</text>
<text x="36.1" y="90.9">24</text>
<text x="43.1" y="92">/RESET(PC1)</text>
<text x="60.8" y="94.5">PC2(AIN2/PCIN11)</text>
<text x="81.8" y="93.4">5</text>
<text x="81.8" y="96">26</text>
<text x="98.2" y="96">1</text>
<text x="106.6" y="96">2</text>
<text x="160" y="96">20</text>
<text x="160" y="93.4">10</text>
<text x="161.1" y="90.9">7</text>
<text x="165" y="94.5">AVSS_RFN</text>
<text x="165" y="92">AVSS_RFP</text>
<text x="207.2" y="94.5">PF2</text>
<text x="207.2" y="92">PF1</text>
<text x="213.8" y="96">2</text>
<text x="213.8" y="93.4">1</text>
<text x="213.8" y="90.9">64</text>
<text x="249.3" y="96">P$10</text>
<text x="250.5" y="90.9">P$8</text>
<text x="250.5" y="93.4">P$9</text>
<text x="38.1" y="101.1">28</text>
<text x="59.5" y="99.6">PC5(OC1B/PCINT9)</text>
<text x="64.7" y="97.1">PC4(PCINT10)</text>
<text x="81.8" y="101.1">23</text>
<text x="81.8" y="98.5">25</text>
<text x="98.2" y="98.5">3</text>
<text x="98.2" y="101.1">5</text>
<text x="106.6" y="98.5">4</text>
<text x="106.6" y="101.1">6</text>
<text x="160" y="98.5">24</text>
<text x="160" y="101.1">35</text>
<text x="165" y="97.1">DVSS</text>
<text x="165" y="99.6">DVSS</text>
<text x="207.2" y="99.6">PF4</text>
<text x="207.2" y="97.1">PF3</text>
<text x="213.8" y="101.1">4</text>
<text x="213.8" y="98.5">3</text>
<text x="249.3" y="101.1">P$12</text>
<text x="249.5" y="98.5">P$11</text>
<text x="39.2" y="103.6">3</text>
<text x="43.1" y="104.7">GND</text>
<text x="43.1" y="102.2">UGND</text>
<text x="57.1" y="104.7">PC7(ICP1/INT4/CLKO)</text>
<text x="59.5" y="102.2">PC6(OC1A/PCINT8)</text>
<text x="81.8" y="103.6">22</text>
<text x="160" y="103.6">45</text>
<text x="160" y="106.1">55</text>
<text x="165" y="102.2">DVSS</text>
<text x="165" y="104.7">DVSS</text>
<text x="165" y="107.2">DVSS</text>
<text x="207.2" y="107.2">PF7</text>
<text x="207.2" y="104.7">PF6</text>
<text x="207.2" y="102.2">PF5</text>
<text x="213.8" y="106.1">6</text>
<text x="213.8" y="103.6">5</text>
<text x="249.3" y="103.6">P$13</text>
<text x="249.3" y="106.1">P$14</text>
<text x="160" y="108.7">58</text>
<text x="160" y="111.2">61</text>
<text x="165" y="109.8">AVSS</text>
<text x="165" y="112.3">AVSS</text>
<text x="205.6" y="112.3">AVSS</text>
<text x="213.8" y="111.2">PADDLE</text>
<text x="249.3" y="108.7">P$15</text>
<text x="249.3" y="111.2">P$16</text>
<text x="28.4" y="129">1</text>
<text x="28.4" y="126.4">2</text>
<text x="54.5" y="134.1">1</text>
<text x="58.4" y="135.2">IN VCC</text>
<text x="69.1" y="134.1">5</text>
<text x="52.5" y="139.1">2*2</text>
<text x="58.4" y="140.3">GND</text>
<text x="134.1" y="141.7">D+</text>
<text x="54.5" y="144.2">3</text>
<text x="58.4" y="145.3">EN</text>
<text x="131.1" y="146.8">VBUS</text>
<text x="132.2" y="149.3">GND</text>
<text x="134.7" y="144.2">D-</text>
<text x="185.2" y="144.2" transform="rotate(-90 185.2 144.2)">1</text>
<text x="190.3" y="144.2" transform="rotate(-90 190.3 144.2)">3</text>
<text x="191" y="149.3">2</text>
<text x="184" y="154.4">6</text>
<text x="185.2" y="156.3" transform="rotate(-90 185.2 156.3)">5</text>
<text x="190.3" y="156.3" transform="rotate(-90 190.3 156.3)">4</text>
<text x="147.8" y="167.1">2</text>
<text x="147.8" y="169.6">1</text>
<text x="49.4" y="174.7">4</text>
<text x="49.4" y="179.8">1</text>
<text x="53.3" y="175.8">VUSB</text>
<text x="60.1" y="178.4">PROG</text>
<text x="61" y="175.8">VBAT</text>
<text x="69.1" y="174.7">3</text>
<text x="69.1" y="177.2">5</text>
<text x="69.1" y="179.8">2</text>
<text x="110.9" y="179.8">1</text>
<text x="119.3" y="179.8">2</text>
<text x="53.3" y="180.9">STAT</text>
<text x="61.6" y="180.9">GND</text>
<text x="110.9" y="182.3">3</text>
<text x="110.9" y="184.9">5</text>
<text x="119.3" y="182.3">4</text>
<text x="119.3" y="184.9">6</text>
<text x="149.8" y="184.9">2</text>
<text x="149.8" y="187.4">1</text>
</g>
<g font-size="2" fill="#808080">
<text x="162.7" y="17.6">U4</text>
<text x="162.7" y="116.6">ATMEGA128RFA1</text>
</g>
<g font-size="2" fill="#800000">
<text x="89.8" y="95.6">MI</text>
<text x="91.7" y="95.6">SO</text>
<text x="110.6" y="95.8">+5</text>
<text x="89.8" y="100.9">RESET</text>
<text x="89.8" y="98.4">SCK</text>
<text x="110.6" y="98.2">MOS</text>
<text x="110.6" y="100.9">GND</text>
<text x="114.6" y="98.2">I</text>
<text x="138.6" y="112.9" transform="rotate(-90 138.6 112.9)">R</text>
<text x="138.6" y="128.2" transform="rotate(-90 138.6 128.2)">G</text>
<text x="138.6" y="135.6" transform="rotate(-90 138.6 135.6)">B</text>
<text x="102.5" y="179.4">MISO</text>
<text x="123.3" y="179.6">+5</text>
<text x="102.5" y="184.7">RESET</text>
<text x="102.5" y="182.2">SCK</text>
<text x="123.3" y="182">MOSI</text>
<text x="123.3" y="184.7">GND</text>
</g>
</svg>
